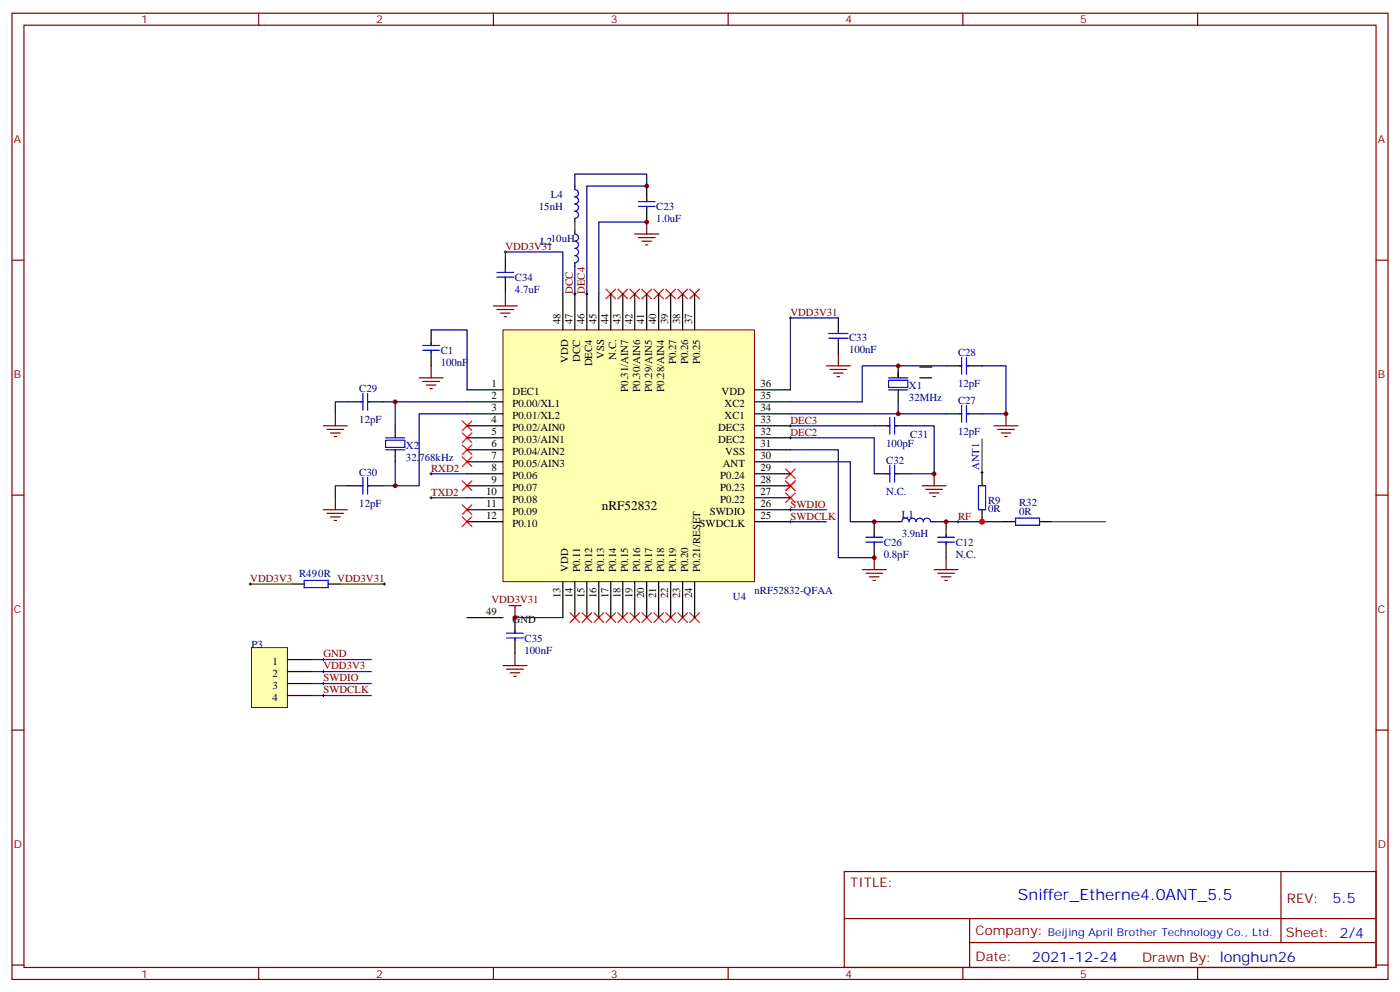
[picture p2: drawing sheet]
<svg xmlns="http://www.w3.org/2000/svg" width="412mm" height="292mm" viewBox="0 0 412 292" stroke-linecap="round" stroke-linejoin="round" font-family="sans-serif">
<g fill="none" stroke="#800000" stroke-width=".35">
<path d="M187 68.9h7M188 69.9h5M189.1 71h2.8M190.1 72h.8M190.5 65.3v3.6M145.3 90h7.1M146.4 91.1h4.9M147.5 92.1h2.8M148.5 93.2h.7M148.9 86.5v3.5M123.5 111.2h7M124.5 112.3h5"/>
<path d="M125.6 113.3h2.8M126.6 114.4h.8M127 107.7v3.5M243.4 107.7h7.1M244.5 108.7h4.9M245.5 109.8h2.9M246.6 110.8h.7M246.9 104.1v3.6M95.2 125.3h7.1M96.3 126.4h4.9M97.4 127.4h2.8M98.4 128.5h.7"/>
<path d="M98.8 121.8v3.5M275.2 139.4v3.5M292.8 125.3h7.1M293.9 126.4h4.9M294.9 127.4h2.8M296 128.5h.7M296.3 121.8v3.5M95.2 150h7.1M96.3 151.1h4.9M97.4 152.1h2.8M98.4 153.2h.7M98.8 146.5v3.5"/>
<path d="M271.6 142.9h7.1M272.7 144h4.9M273.8 145.1h2.8M274.8 146.1h.7M149.9 178.2h3.6M151.7 178.2v3.6M254 167.6h7.1M255.1 168.7h4.9M256.1 169.8h2.8M257.2 170.8h.7M257.5 164.1v3.5M275.2 167.6h7"/>
<path d="M276.2 168.7h5M277.3 169.8h2.8M278.3 170.8h.7M278.7 164.1v3.5M148.2 195.9h7M149.2 196.9h5M150.3 198h2.8M151.3 199h.7M151.7 192.3v3.6"/>
</g>
<g fill="none" stroke="#000" stroke-width=".29">
<path d="M148.5 74.2h.7M148.9 73.8v.7M169 86.5h.7M169.3 86.1v.8M172.5 86.5h.7M172.9 86.1v.8M232.5 93.6h.7M232.8 93.2v.7M126.6 139.4h.8M127 139.1v.7M232.5 128.8h.7M232.5 125.3h.7"/>
<path d="M232.8 125v.7M232.8 128.5v.7M126.6 146.5h.8M127 146.1v.7M232.5 153.5h.7M232.5 150h.7M232.8 149.6v.8M232.8 153.2v.7M281.9 153.5h.7M282.2 153.2v.7M94.9 194.1h.7M94.9 197.6h.7"/>
<path d="M95.2 193.7v.8M95.2 197.3v.7M94.9 201.2h.7M94.9 204.7h.7M95.2 200.8v.7M95.2 204.3v.7"/>
</g>
<g fill="none" stroke="#f00" stroke-width=".35">
<path d="M178.5 85.1l2.8 2.8M181.3 85.1l-2.8 2.8M182 85.1l2.9 2.8M184.9 85.1l-2.9 2.8M185.6 85.1l2.8 2.8M188.4 85.1l-2.8 2.8M189.1 85.1l2.8 2.8M191.9 85.1l-2.8 2.8M192.6 85.1l2.8 2.8M195.4 85.1l-2.8 2.8M196.1 85.1l2.9 2.8M199 85.1l-2.9 2.8"/>
<path d="M199.7 85.1l2.8 2.8M202.5 85.1l-2.8 2.8M203.2 85.1l2.8 2.8M206 85.1l-2.8 2.8M136.2 123.9l2.8 2.8M136.2 127.4l2.8 2.8M136.2 131l2.8 2.8M136.2 134.5l2.8 2.8M139 127.4l-2.8 2.8M139 131l-2.8 2.8M139 134.5l-2.8 2.8M139 123.9l-2.8 2.8"/>
<path d="M231.4 138l2.8 2.8M234.2 138l-2.8 2.8M136.2 141.5l2.8 2.9M136.2 148.6l2.8 2.8M136.2 152.1l2.8 2.8M139 141.5l-2.8 2.9M139 152.1l-2.8 2.8M139 148.6l-2.8 2.8M231.4 141.5l2.8 2.9M231.4 145.1l2.8 2.8M234.2 141.5l-2.8 2.9M234.2 145.1l-2.8 2.8"/>
<path d="M167.9 180.3l2.8 2.9M170.7 180.3l-2.8 2.9M171.4 180.3l2.9 2.9M174.3 180.3l-2.9 2.9M175 180.3l2.8 2.9M177.8 180.3l-2.8 2.9M178.5 180.3l2.8 2.9M181.3 180.3l-2.8 2.9M182 180.3l2.9 2.9M184.9 180.3l-2.9 2.9M185.6 180.3l2.8 2.9M188.4 180.3l-2.8 2.9"/>
<path d="M189.1 180.3l2.8 2.9M191.9 180.3l-2.8 2.9M192.6 180.3l2.8 2.9M195.4 180.3l-2.8 2.9M196.1 180.3l2.9 2.9M199 180.3l-2.9 2.9M199.7 180.3l2.8 2.9M202.5 180.3l-2.8 2.9M203.2 180.3l2.8 2.9M206 180.3l-2.8 2.9"/>
</g>
<g fill="none" stroke="#000080" stroke-width=".35">
<path d="M169.3 54.8v-3.6h21.2v3.6h-17.6v31.7M148.9 74.2h16.9v12.3M169.3 78.4v8.1M190.5 65.3h-14.1v21.2M127 97.1h10.6v17.6M246.9 93.6h-14.1v21.1M102.3 118.3h-3.5v3.5M112.9 118.3h24.7M116.4 118.3v7M264.6 109.4v1.8M264.6 118.3v3.5M278.7 107.7h-24.7v10.6h-21.2"/>
<path d="M289.3 107.7h7v14.1h-7M116.4 135.9v7M127 139.4h10.6M137.6 121.8h-14.1v21.1h-10.6M232.8 121.8h45.9M232.8 128.8h24.7v10.6M232.8 135.9h17.7v17.6h14.1M232.8 132.4h14.1v31.7h10.6M232.8 125.3h24.7M268.1 125.3h7.1v14.1h-7.1M102.3 142.9h-3.5v3.6M127 146.5h10.6"/>
<path d="M232.8 150h10.6M232.8 153.5h10.6M275.2 153.5h20.4M91.7 194.1h17.7M91.7 197.6h17.7M151.7 181.8h14.1M91.7 201.2h17.7M91.7 204.7h17.7"/>
</g>
<path d="M137.6 181.8h10.6" fill="none" stroke="#000" stroke-width=".35"/>
<path d="M148.2 97.1h74v74.1h-74z" fill="#ffffb0" stroke="#800000" stroke-width=".29"/>
<g fill="none" stroke="#000" stroke-width=".35">
<path d="M169.3 54.8v1M190.5 54.8v4.5M148.9 75.6v4.6M169.3 64.3v1M169.3 67.8v1.1M169.3 77.3v1.1M190.5 60.7v4.6M127 97.1v4.6M148.9 81.6v4.5M165.8 86.5v10.6M169.3 86.5v10.6M172.9 86.5v10.6"/>
<path d="M176.4 86.5v10.6M179.9 86.5v10.6M183.4 86.5v10.6M187 86.5v10.6M190.5 86.5v10.6M194 86.5v10.6M197.6 86.5v10.6M201.1 86.5v10.6M204.6 86.5v10.6M246.9 93.6v3.5M102.3 118.3h4.6M108.3 118.3h4.6"/>
<path d="M127 103.1v4.6M137.6 114.7h10.6M137.6 118.3h10.6M222.2 114.7h10.6M222.2 118.3h10.6M246.9 100.6v3.5M264.6 107.7v3.5M264.6 114.7v3.6M270.9 111.2h3.6M270.9 108h3.6M278.7 107.7h4.6M284.7 107.7h4.6"/>
<path d="M116.4 125.3v3.5M116.4 132.4v3.5M137.6 132.4h10.6M137.6 135.9h10.6M137.6 128.8h10.6M137.6 125.3h10.6M137.6 121.8h10.6M137.6 139.4h10.6M222.2 132.4h10.6M222.2 135.9h10.6M222.2 128.8h10.6M222.2 125.3h10.6"/>
<path d="M222.2 121.8h10.6M222.2 139.4h10.6M257.5 125.3h4.6M257.5 139.4h4.6M263.5 125.3h4.6M263.5 139.4h4.6M278.7 121.8h4.6M284.7 121.8h4.6M102.3 142.9h4.6M108.3 142.9h4.6M137.6 153.5h10.6M137.6 142.9h10.6"/>
<path d="M137.6 146.5h10.6M137.6 150h10.6M222.2 153.5h10.6M222.2 142.9h10.6M222.2 146.5h10.6M222.2 150h10.6M257.5 153.5v4.6M257.5 159.5v4.6M264.6 153.5h1M274.1 153.5h1.1M278.7 153.5v4.6M278.7 159.5v4.6"/>
<path d="M165.8 171.2v10.6M169.3 171.2v10.6M172.9 171.2v10.6M176.4 171.2v10.6M179.9 171.2v10.6M183.4 171.2v10.6M187 171.2v10.6M190.5 171.2v10.6M194 171.2v10.6M197.6 171.2v10.6M201.1 171.2v10.6M204.6 171.2v10.6"/>
<path d="M151.7 181.8v4.5M151.7 187.7v4.6"/>
</g>
<g fill="none" stroke="#00f" stroke-width=".35">
<path d="M169.3 55.8a1.06 1.06 0 0 1 1.1 1.1 1.06 1.06 0 0 1-1.1 1 1.06 1.06 0 0 1 1.1 1.1 1.06 1.06 0 0 1-1.1 1 1.06 1.06 0 0 1 1.1 1.1 1.06 1.06 0 0 1-1.1 1.1 1.06 1.06 0 0 1 1.1 1 1.06 1.06 0 0 1-1.1 1.1M188 59.3h5M190.5 58.6v.7M148.9 79.4v.8M169.3 68.9a1.06 1.06 0 0 1 1.1 1 1.06 1.06 0 0 1-1.1 1.1 1.06 1.06 0 0 1 1.1 1 1.06 1.06 0 0 1-1.1 1.1 1.06 1.06 0 0 1 1.1 1.1 1.06 1.06 0 0 1-1.1 1 1.06 1.06 0 0 1 1.1 1.1 1.06 1.06 0 0 1-1.1 1M188 60.7h5M190.5 60.7v.8M146.4 81.6h4.9M146.4 80.2h4.9M148.9 81.6v.7M244.1 99.6h5.7M244.1 98.1h5.7"/>
<path d="M246.9 97.1v1M246.9 99.6v1M106.2 118.3h.7M106.9 115.8v4.9M108.3 115.8v4.9M108.3 118.3h.7M124.5 103.1h5M124.5 101.7h5M127 101v.7M127 103.1v.7M261.8 111.9h5.6v2.1h-5.6zM261.8 114.7h5.6"/>
<path d="M261.8 111.2h5.6M282.6 107.7h.7M283.3 105.2v4.9M283.3 119.3v4.9M284.7 105.2v4.9M284.7 119.3v4.9M284.7 107.7h.7M113.6 129.5h5.6v2.2h-5.6zM113.6 128.8h5.6M113.6 132.4h5.6M261.4 125.3h.7M261.4 139.4h.7"/>
<path d="M262.1 122.8v5M262.1 136.9v5M263.5 122.8v5M263.5 136.9v5M263.5 125.3h.7M263.5 139.4h.7M282.6 121.8h.7M284.7 121.8h.7M106.2 142.9h.7M106.9 140.5v4.9M108.3 140.5v4.9M108.3 142.9h.7"/>
<path d="M255.1 159.5h4.9M255.1 158.1h4.9M257.5 157.4v.7M257.5 159.5v.7M265.6 153.5a1.06 1.06 0 0 1 1.1-1 1.06 1.06 0 0 1 1.1 1 1.06 1.06 0 0 1 1-1 1.06 1.06 0 0 1 1.1 1 1.06 1.06 0 0 1 1-1 1.06 1.06 0 0 1 1.1 1 1.06 1.06 0 0 1 1-1 1.06 1.06 0 0 1 1.1 1M276.2 159.5h5M276.2 158.1h5M278.7 157.4v.7M278.7 159.5v.7M149.2 187.7h5M149.2 186.3h5M151.7 185.6v.7"/>
<path d="M151.7 187.7v.8"/>
</g>
<path d="M74.1 190.6h10.6v17.6h-10.6z" fill="#ffffb0" stroke="#800000" stroke-width=".29"/>
<path d="M289.3 139.4v3.5M289.3 150v3.5M295.6 153.5h3.6M306.2 153.5h3.5M86.1 171.9h3.5M96.7 171.9h3.5M84.7 194.1h7M84.7 197.6h7M84.7 201.2h7M84.7 204.7h7" fill="none" stroke="#000" stroke-width=".35"/>
<g fill="none" stroke="#870000" stroke-width=".35">
<path d="M3.5 3.9h405.4v284.3h-405.4zM7.1 7.4h398.2v277.3h-398.2zM76.2 3.9v3.5M145.3 3.9v3.5M214.5 3.9v3.5M283.6 3.9v3.5M352.8 3.9v3.5M3.5 76.6h3.6M405.3 76.6h3.6M3.5 145.7h3.6M405.3 145.7h3.6M3.5 214.9h3.6"/>
<path d="M405.3 214.9h3.6M248.7 256.5h156.6v28.2h-156.6zM377.3 256.5v20.9M248.7 270.3h156.5M285.6 277.4h119.6M285.6 270.3v14.1M3.5 284h3.6M76.2 284.7v3.5M145.3 284.7v3.5M214.5 284.7v3.5M283.6 284.7v3.5M352.8 284.7v3.5"/>
<path d="M405.3 284h3.6"/>
</g>
<path d="M148.9 74.2v1.4M169.3 65.3v2.5M148.9 86.1v.4M289.3 129.2v10.2M309.7 153.5h15.9M73.7 171.9h12.4M100.2 171.9h13" fill="none" stroke="#008700" stroke-width=".35"/>
<path d="M288.2 142.9h2.1v7.1h-2.1zM299.2 152.5h7v2.1h-7zM89.6 170.8h7.1v2.1h-7.1z" fill="none" stroke="#00f" stroke-width=".35"/>
<path d="M288.9 139.1h.7M289.3 138.7v.7M73.4 171.9h.7M73.7 171.5v.7M112.9 171.9h.7M113.2 171.5v.7" fill="none" stroke="#000" stroke-width=".29"/>
<g fill="#800000">
<circle cx="116.4" cy="142.9" r=".71"/>
<circle cx="116.4" cy="118.3" r=".71"/>
<circle cx="151.7" cy="181.8" r=".71"/>
<circle cx="190.5" cy="65.3" r=".71"/>
<circle cx="190.5" cy="54.8" r=".71"/>
<circle cx="257.5" cy="164.1" r=".71"/>
<circle cx="257.5" cy="153.5" r=".71"/>
<circle cx="264.6" cy="121.8" r=".71"/>
<circle cx="264.6" cy="107.7" r=".71"/>
<circle cx="275.2" cy="139.4" r=".71"/>
<circle cx="278.7" cy="153.5" r=".71"/>
<circle cx="296.3" cy="121.8" r=".71"/>
</g>
<circle cx="289.3" cy="153.5" r=".88" fill="#c00"/>
<text font-size="4.6" fill="#00f" x="299.9" y="264.9">Sniffer_Etherne4.0ANT_5.5</text>
<g font-size="4.2" fill="#00f">
<text x="392.5" y="265.7">5.5</text>
<text x="304" y="283.1">2021-12-24</text>
</g>
<text font-size="3.9" x="177.3" y="150">nRF52832</text>
<g font-size="3.9" fill="#800">
<text x="250.5" y="261.1">TITLE:</text>
<text x="379.1" y="265.7">REV:</text>
<text x="287.4" y="275.3">Company:</text>
<text x="378.7" y="275.9">Sheet: 2/4</text>
<text x="287.4" y="282.9">Date:</text>
<text x="336.4" y="283">Drawn By: longhun26</text>
</g>
<g font-size="3.2" fill="#800">
<text x="41.6" y="6.9">1</text>
<text x="110.8" y="6.9">2</text>
<text x="179.9" y="6.9">3</text>
<text x="249.1" y="6.9">4</text>
<text x="318.2" y="6.9">5</text>
<text x="4.1" y="42">A</text>
<text x="405.9" y="42">A</text>
<text x="4.1" y="111.1">B</text>
<text x="405.9" y="111.1">B</text>
<text x="4.1" y="180.3">C</text>
<text x="405.9" y="180.3">C</text>
<text x="4.1" y="249.4">D</text>
<text x="405.9" y="249.4">D</text>
<text x="41.6" y="287.7">1</text>
<text x="110.8" y="287.7">2</text>
<text x="179.9" y="287.7">3</text>
<text x="249.1" y="287.7">4</text>
<text x="318.2" y="287.7">5</text>
</g>
<g font-size="3.2" fill="#000080">
<text x="162.3" y="58.3">L4</text>
<text x="158.7" y="61.8">15nH</text>
<text x="193.3" y="61.8">C23</text>
<text x="193.3" y="65.3">1.0uF</text>
<text x="159.2" y="72">L210uH</text>
<text x="151.7" y="82.6">C34</text>
<text x="151.7" y="86.1">4.7uF</text>
<text x="250.1" y="100.3">C33</text>
<text x="129.8" y="104.1">C1</text>
<text x="129.8" y="107.7">100nF</text>
<text x="250.1" y="103.8">100nF</text>
<text x="282.2" y="104.8">C28</text>
<text x="105.8" y="115.4">C29</text>
<text x="267.8" y="114.4">X1</text>
<text x="267.8" y="117.9">32MHz</text>
<text x="282.2" y="119">C27</text>
<text x="282.2" y="114">12pF</text>
<text x="105.8" y="124.6">12pF</text>
<text x="261.1" y="131.7">100pF</text>
<text x="268.1" y="128.8">C31</text>
<text x="282.2" y="128.1">12pF</text>
<text x="119.6" y="132">X2</text>
<text x="119.6" y="135.5">32.768kHz</text>
<text x="261.1" y="136.6">C32</text>
<text x="105.8" y="140.1">C30</text>
<text x="105.8" y="149.3">12pF</text>
<text x="261.1" y="145.8">N.C.</text>
<text x="291" y="148.2">R9</text>
<text x="300.2" y="149">R32</text>
<text x="265.6" y="152.5">L1</text>
<text x="291" y="150.6">0R</text>
<text x="300.2" y="151.4">0R</text>
<text x="260.3" y="160.6">C26</text>
<text x="265.6" y="158.1">3.9nH</text>
<text x="281.5" y="160.6">C12</text>
<text x="260.3" y="164.1">0.8pF</text>
<text x="281.5" y="164.1">N.C.</text>
<text x="88.1" y="169.7">R490R</text>
<text x="215.9" y="176.5">U4</text>
<text x="222.2" y="174.7">nRF52832-QFAA</text>
<text x="74.1" y="190.6">P3</text>
<text x="154.5" y="188.8">C35</text>
<text x="154.5" y="192.3">100nF</text>
</g>
<g font-size="3.2" fill="#800000">
<text x="148.9" y="73.5">VDD3V31</text>
<text x="168.7" y="86.5" transform="rotate(-90 168.7 86.5)">DCC</text>
<text x="172.2" y="86.5" transform="rotate(-90 172.2 86.5)">DEC4</text>
<text x="232.8" y="92.9">VDD3V31</text>
<text x="232.8" y="124.7">DEC3</text>
<text x="232.8" y="128.2">DEC2</text>
<text x="127" y="138.8">RXD2</text>
<text x="127" y="145.8">TXD2</text>
<text x="232.8" y="149.4">SWDIO</text>
<text x="232.8" y="152.9">SWDCLK</text>
<text x="282.2" y="152.9">RF</text>
<text x="73.7" y="171.2">VDD3V3</text>
<text x="99.3" y="171.2">VDD3V31</text>
<text x="144.7" y="177.6">VDD3V31</text>
<text x="95.2" y="193.5">GND</text>
<text x="95.2" y="197">VDD3V3</text>
<text x="95.2" y="200.5">SWDIO</text>
<text x="95.2" y="204">SWDCLK</text>
</g>
<g font-size="3.2">
<text x="165.1" y="95.3" transform="rotate(-90 165.1 95.3)">48</text>
<text x="168.6" y="95.3" transform="rotate(-90 168.6 95.3)">47</text>
<text x="172.2" y="95.3" transform="rotate(-90 172.2 95.3)">46</text>
<text x="175.7" y="95.3" transform="rotate(-90 175.7 95.3)">45</text>
<text x="179.2" y="95.3" transform="rotate(-90 179.2 95.3)">44</text>
<text x="182.7" y="95.3" transform="rotate(-90 182.7 95.3)">43</text>
<text x="186.3" y="95.3" transform="rotate(-90 186.3 95.3)">42</text>
<text x="189.8" y="95.3" transform="rotate(-90 189.8 95.3)">41</text>
<text x="193.3" y="95.3" transform="rotate(-90 193.3 95.3)">40</text>
<text x="196.8" y="95.3" transform="rotate(-90 196.8 95.3)">39</text>
<text x="200.4" y="95.3" transform="rotate(-90 200.4 95.3)">38</text>
<text x="203.9" y="95.3" transform="rotate(-90 203.9 95.3)">37</text>
<text x="167.4" y="106.8" transform="rotate(-90 167.4 106.8)">VDD</text>
<text x="170.9" y="106.4" transform="rotate(-90 170.9 106.4)">DCC</text>
<text x="174.4" y="107.8" transform="rotate(-90 174.4 107.8)">DEC4</text>
<text x="178" y="105.7" transform="rotate(-90 178 105.7)">VSS</text>
<text x="181.5" y="105.9" transform="rotate(-90 181.5 105.9)">N.C.</text>
<text x="199.1" y="107.2" transform="rotate(-90 199.1 107.2)">P0.27</text>
<text x="202.7" y="107.2" transform="rotate(-90 202.7 107.2)">P0.26</text>
<text x="206.2" y="107.2" transform="rotate(-90 206.2 107.2)">P0.25</text>
<text x="144.8" y="114">1</text>
<text x="144.8" y="117.5">2</text>
<text x="151" y="116.3">DEC1</text>
<text x="151" y="119.8">P0.00/XL1</text>
<text x="185" y="115.3" transform="rotate(-90 185 115.3)">P0.31/AIN7</text>
<text x="188.6" y="115.3" transform="rotate(-90 188.6 115.3)">P0.30/AIN6</text>
<text x="192.1" y="115.3" transform="rotate(-90 192.1 115.3)">P0.29/AIN5</text>
<text x="195.6" y="115.3" transform="rotate(-90 195.6 115.3)">P0.28/AIN4</text>
<text x="212.6" y="116.3">VDD</text>
<text x="213.5" y="119.8">XC2</text>
<text x="224" y="117.5">35</text>
<text x="224" y="114">36</text>
<text x="144.8" y="121.1">3</text>
<text x="144.8" y="124.6">4</text>
<text x="151" y="123.4">P0.01/XL2</text>
<text x="213.5" y="123.4">XC1</text>
<text x="224" y="124.6">33</text>
<text x="224" y="121.1">34</text>
<text x="144.8" y="128.1">5</text>
<text x="144.8" y="131.7">6</text>
<text x="151" y="126.9">P0.02/AIN0</text>
<text x="151" y="130.4">P0.03/AIN1</text>
<text x="211.5" y="130.4">DEC2</text>
<text x="211.5" y="126.9">DEC3</text>
<text x="224" y="131.7">31</text>
<text x="224" y="128.1">32</text>
<text x="144.8" y="135.2">7</text>
<text x="151" y="133.9">P0.04/AIN2</text>
<text x="151" y="137.5">P0.05/AIN3</text>
<text x="212.9" y="137.5">ANT</text>
<text x="213.6" y="133.9">VSS</text>
<text x="224" y="135.2">30</text>
<text x="144.8" y="138.7">8</text>
<text x="144.8" y="142.2">9</text>
<text x="151" y="141">P0.06</text>
<text x="212.1" y="141">P0.24</text>
<text x="224" y="142.2">28</text>
<text x="224" y="138.7">29</text>
<text x="143.2" y="145.8">10</text>
<text x="143.2" y="149.3">11</text>
<text x="151" y="144.5">P0.07</text>
<text x="151" y="148.1">P0.08</text>
<text x="212.1" y="148.1">P0.22</text>
<text x="212.1" y="144.5">P0.23</text>
<text x="224" y="149.3">26</text>
<text x="224" y="145.8">27</text>
<text x="143.2" y="152.8">12</text>
<text x="151" y="155.1">P0.10</text>
<text x="151" y="151.6">P0.09</text>
<text x="206.1" y="155.1">SWDCLK</text>
<text x="209.1" y="151.6">SWDIO</text>
<text x="224" y="152.8">25</text>
<text x="167.4" y="168.3" transform="rotate(-90 167.4 168.3)">VDD</text>
<text x="170.9" y="168.3" transform="rotate(-90 170.9 168.3)">P0.11</text>
<text x="174.4" y="168.3" transform="rotate(-90 174.4 168.3)">P0.12</text>
<text x="178" y="168.3" transform="rotate(-90 178 168.3)">P0.13</text>
<text x="181.5" y="168.3" transform="rotate(-90 181.5 168.3)">P0.14</text>
<text x="185" y="168.3" transform="rotate(-90 185 168.3)">P0.15</text>
<text x="188.6" y="168.3" transform="rotate(-90 188.6 168.3)">P0.16</text>
<text x="192.1" y="168.3" transform="rotate(-90 192.1 168.3)">P0.17</text>
<text x="195.6" y="168.3" transform="rotate(-90 195.6 168.3)">P0.18</text>
<text x="199.1" y="168.3" transform="rotate(-90 199.1 168.3)">P0.19</text>
<text x="202.7" y="168.3" transform="rotate(-90 202.7 168.3)">P0.20</text>
<text x="206.2" y="168.3" transform="rotate(-90 206.2 168.3)">P0.21/RESET</text>
<text x="165.1" y="176.1" transform="rotate(-90 165.1 176.1)">13</text>
<text x="168.6" y="176.1" transform="rotate(-90 168.6 176.1)">14</text>
<text x="172.2" y="176.1" transform="rotate(-90 172.2 176.1)">15</text>
<text x="175.7" y="176.1" transform="rotate(-90 175.7 176.1)">16</text>
<text x="179.2" y="176.1" transform="rotate(-90 179.2 176.1)">17</text>
<text x="182.7" y="176.1" transform="rotate(-90 182.7 176.1)">18</text>
<text x="186.3" y="176.1" transform="rotate(-90 186.3 176.1)">19</text>
<text x="189.8" y="176.1" transform="rotate(-90 189.8 176.1)">20</text>
<text x="193.3" y="176.1" transform="rotate(-90 193.3 176.1)">21</text>
<text x="196.8" y="176.1" transform="rotate(-90 196.8 176.1)">22</text>
<text x="200.4" y="176.1" transform="rotate(-90 200.4 176.1)">23</text>
<text x="203.9" y="176.1" transform="rotate(-90 203.9 176.1)">24</text>
<text x="143.2" y="181">49</text>
<text x="151" y="183.3">GND</text>
<text x="80.3" y="195.7">1</text>
<text x="80.3" y="199.2">2</text>
<text x="80.3" y="202.7">3</text>
<text x="80.3" y="206.3">4</text>
</g>
<g font-size="3.2" fill="#00f">
<text x="288.4" y="138.4" transform="rotate(-90 288.4 138.4)">ANT1</text>
<text x="308.7" y="275.5">Beijing April Brother Technology Co., Ltd.</text>
</g>
</svg>
